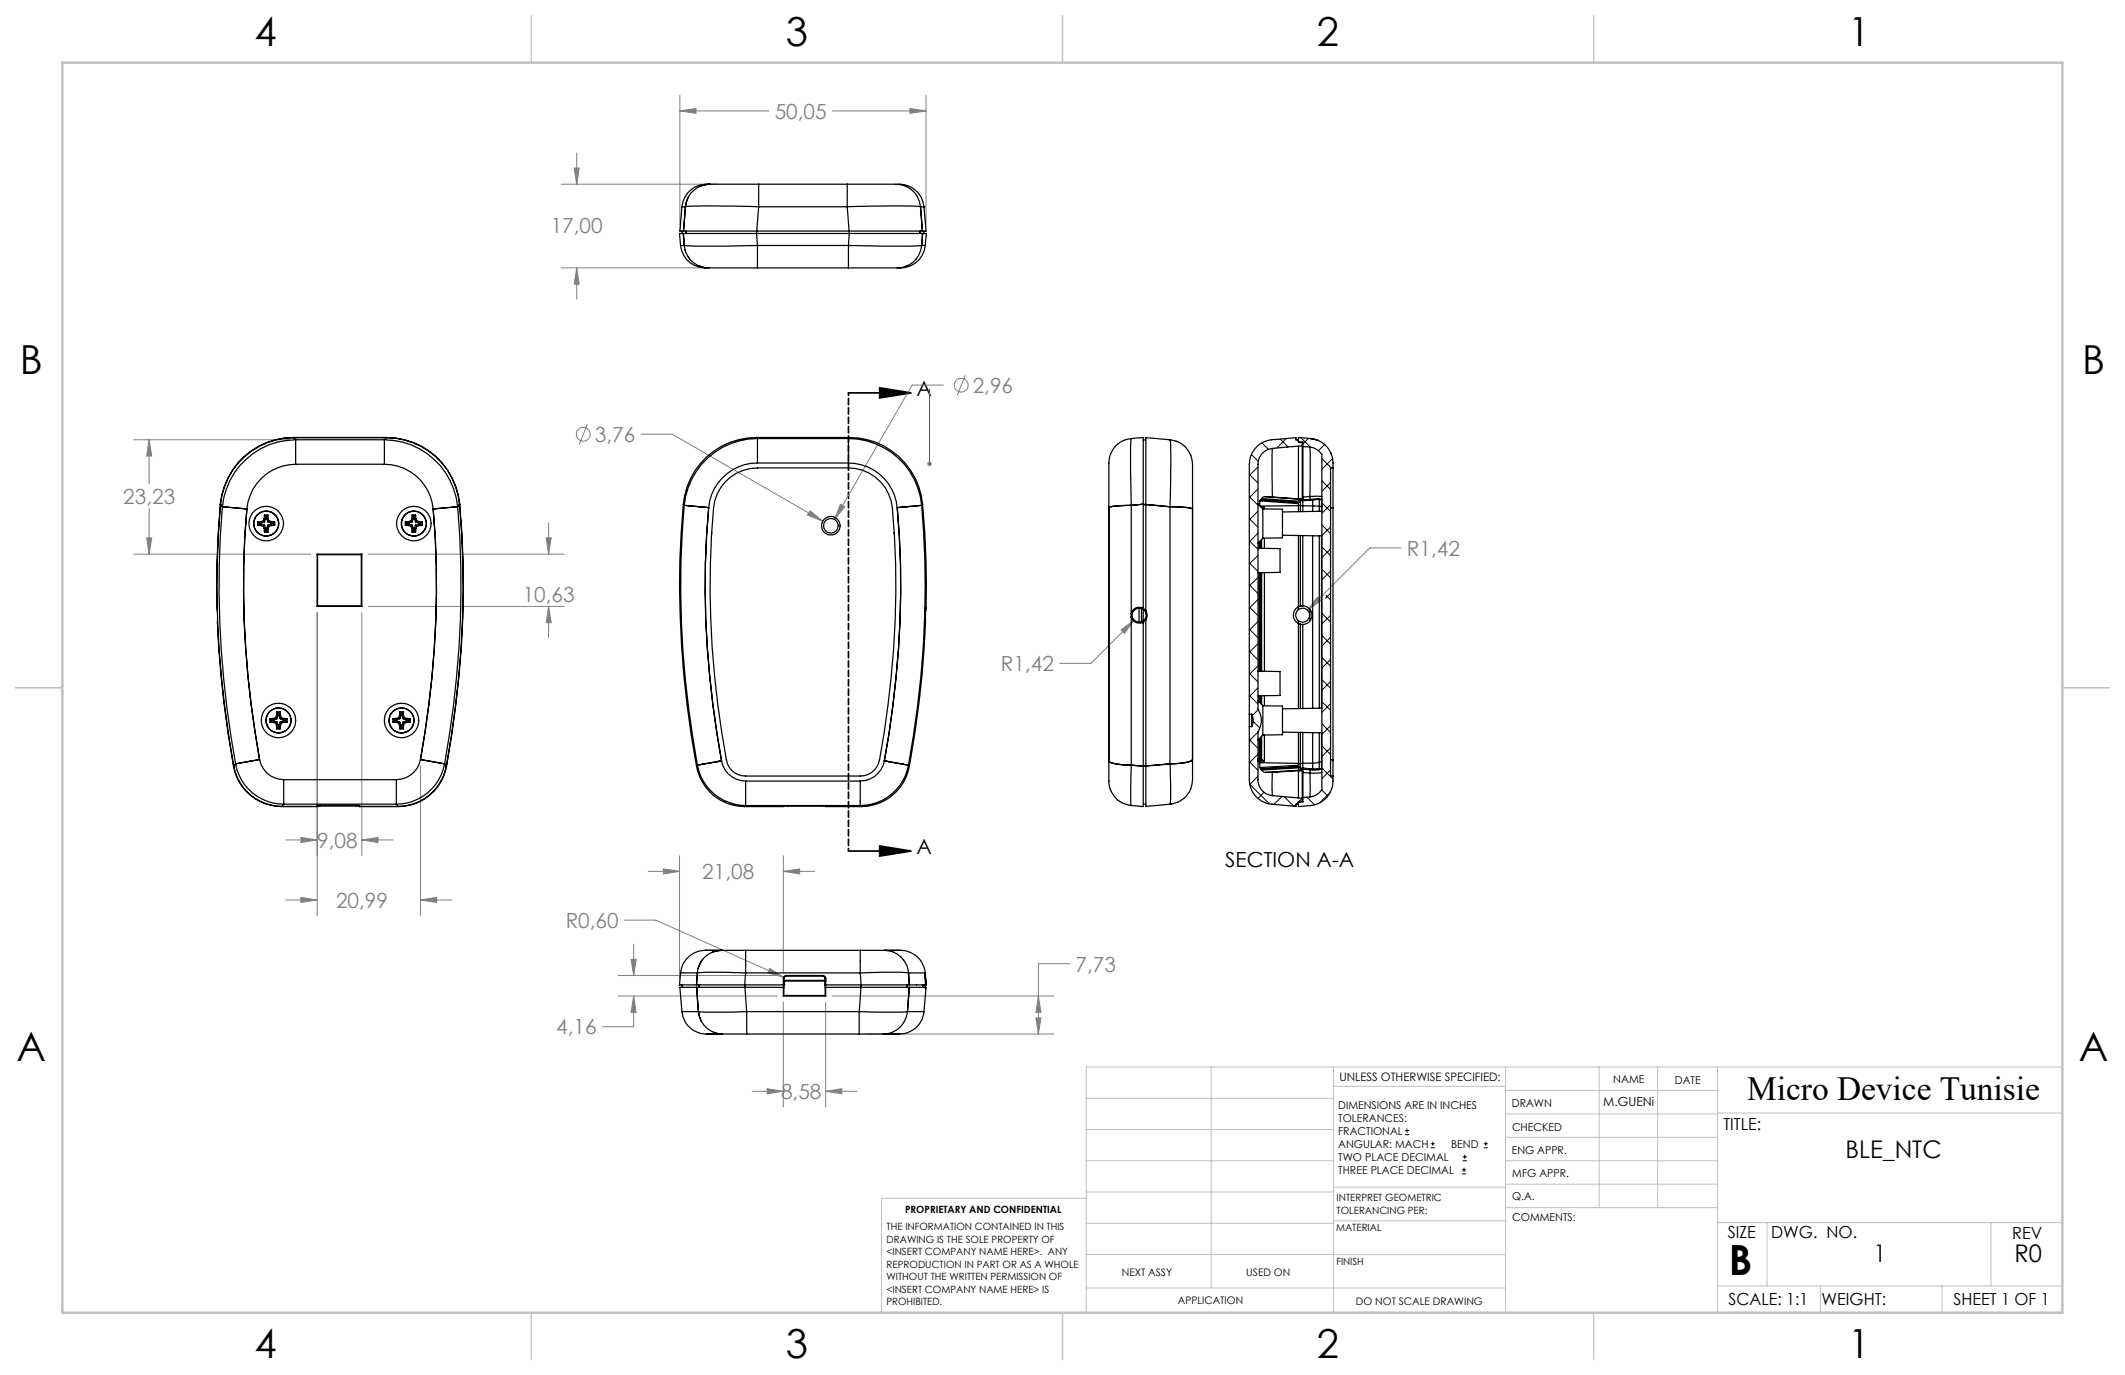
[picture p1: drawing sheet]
<svg xmlns="http://www.w3.org/2000/svg" width="432mm" height="279mm" viewBox="0 0 432 279" stroke-linecap="round" stroke-linejoin="round" font-family="sans-serif">
<g fill="none" stroke="#808080" stroke-width=".2">
<path d="M138.1 19.4v26.3M188.2 19.4v26.3M114 37.4h31.9M116.7 34.1h1l-.5 3.3zM117.2 31.1v6.3M138.1 22.5l3.3-.5v1zM138.1 22.5h18.1M169.2 22.5h19M184.9 22l3.3 .5-3.3 .5zM114 54.4h28.7M117.2 54.4l.5 3.3h-1zM117.2 54.4v6.4"/>
<path d="M191.7 78.2h-6.4l-15.7 27.4M196.1 76.2l-1.6 4.1M27.1 89.4h31.7M30.3 89.4l.5 3.3h-1zM30.3 89.4v8.8M119.3 86.2l-1.6 4M130.2 88.2h6.4l30.6 17.7M188.3 94.3h1.1M188.5 93.9l.7 .7M188.9 93.8v1M189.2 93.9l-.7 .7M27.1 112.6h36.1"/>
<path d="M29.8 109.3h1l-.5 3.3zM30.3 103.3v9.3M74.8 112.6h39.9M111 109.3h1l-.5 3.3zM111.5 106.3v6.3M164.6 103.8l2.6 2.1-3.1-1.2zM170.8 102.4l.9 .5-2.1 2.7zM284.7 111.3h-6.4l-12.6 12.7M64.5 124.5v61.6M73.5 124.5v49.3M74.8 123.2h39.9M111.5 123.2l.5 3.3h-1z"/>
<path d="M111.5 123.2v6.4M227.8 128l2.7-2-2 2.7zM230.5 126l-8.8 8.8h-6.4M267.7 121.3l.7 .7-2.7 2zM85.4 155.6v30.5M58.1 170.7h6.4M61.1 170.2l3.4 .5-3.4 .5zM73.5 170.7l3.3-.5v1zM73.5 170.7h6.4M131.7 177.1h6.4M134.8 176.6l3.3 .5-3.3 .5zM138.1 173.9v25"/>
<path d="M159.2 177.1l3.3-.5v1zM159.2 173.9v23.7M159.2 177.1h6.3M58.1 182.9h6.4M61.1 182.4l3.4 .5-3.4 .5zM85.4 182.9l3.3-.5v1zM85.4 182.9h6.4M125.6 198.2h32.9M126.9 187h6.3l26 11.6M128.2 194.9h1.1l-.5 3.3zM128.8 191.9v6.3M156.4 196.8l2.8 1.8-3.2-.9z"/>
<path d="M217.3 195.8h-6.3v14.3M125.6 202.4h32.3M128.8 202.4l.5 3.3h-1.1zM128.8 202.4v6.2h-6.4M159.2 203.7v21.2M167.8 203.7v21.2M169.1 202.4h45.1M175.9 210.1h38.3M210.5 206.8h1l-.5 3.3zM211 202.4l.5 3.3h-1zM152.8 221.8h6.4M155.9 221.2l3.3 .6-3.3 .4z"/>
<path d="M167.8 221.8l3.3-.6v1zM167.8 221.8h6.3"/>
<circle cx="195.3" cy="78.3" r="1.41"/>
<circle cx="118.5" cy="88.2" r="1.41"/>
</g>
<g fill="none" stroke="#000" stroke-width=".2">
<path d="M285.5 230.6h.8M285.5 229.7h.8M285.9 229.3v.9M290.7 233.2h.8M290.7 232.4h.8M291.1 232v.8M297.1 238.5h.8M297.1 237.7h.8M297.2 235.9h.9M297.2 235.1h.9M297.5 237.3v.8M297.6 234.6v.9"/>
<path d="M301.5 233.2h.8M301.5 232.4h.8M301.9 232v.8"/>
</g>
<path d="M172.4 79.8h12.7M178.8 78.8l6.3 1-6.3 1.1zM172.4 172.9h12.7M178.8 171.9l6.3 1-6.3 1.1z" fill="none" stroke="#000" stroke-width=".35"/>
<path d="M188.9 79.1v.7v-.7M188.9 79.1v15.2M188.9 94.1v.4zM188.9 94.3h.1" fill="none" stroke="#00f" stroke-width=".2"/>
<path d="M172.4 79.8v93.1" fill="none" stroke="#000" stroke-width=".35" stroke-dasharray="1.3 .6" stroke-dashoffset=".8"/>
<g fill="none" stroke="#c0c0c0" stroke-width=".2">
<path d="M246.1 216.8v44.9M271 216.8v49.9M305.9 216.8v49.9M324.9 216.8v28.6M336.8 216.8v28.6M349 216.8v49.9M419.1 216.8h-198.4v49.9M220.7 235.9h50.3M220.7 229.5h50.3M220.7 223.2h50.3M271 220.7h34.9M305.9 231.1h43.1"/>
<path d="M305.9 226.3h43.1M305.9 221.6h43.1M305.9 235.9h43.1M349 226.2h70.1M220.7 248.6h50.3M220.7 242.2h50.3M220.7 254.9h50.3M220.7 243.5h-41.6v23.2M271 255h34.9M271 248.1h35M271 241.2h35M305.9 240.6h43.1"/>
<path d="M306 245.4h43M349 248.4h70.1M359.1 248.4v12.9M404.6 248.4v12.9M220.7 261.7h85.2M349 261.3h70.1M369.9 261.3v5.4M394.6 261.3v5.4"/>
</g>
<path d="M108 3.2v9.5M215.9 3.2v9.5M323.8 3.2v9.5M3.1 139.7h9.6M419.1 139.7h9.5M108 266.7v9.6M215.9 266.7v9.6M323.8 266.7v9.6" fill="none" stroke="#c0c0c0" stroke-width=".25"/>
<path d="M12.7 12.7h406.4v254h-406.4z" fill="none" stroke="#c0c0c0" stroke-width=".5"/>
<path d="M178.8 78.8l6.3 1-6.3 1.1zM178.8 171.9l6.3 1-6.3 1.1z" fill="#000"/>
<path d="M188.9 94.1v.4zM188.9 79.1v.7z" fill="#00f"/>
<path d="M164.6 103.8l-.5 .9 3.1 1.2zM170.8 102.4l-1.2 3.2 2.1-2.7zM227.8 128l.7 .7 2-2.7zM167.8 221.8l3.3-.6v1zM155.9 221.2l3.3 .6-3.3 .4zM128.2 194.9h1.1l-.5 3.3zM128.8 202.4l.5 3.3h-1.1zM156.4 196.8l-.4 .9 3.2 .9zM211 202.4l.5 3.3h-1zM210.5 206.8h1l-.5 3.3zM134.8 176.6l3.3 .5-3.3 .5zM159.2 177.1l3.3-.5v1zM184.9 22l3.3 .5-3.3 .5zM138.1 22.5l3.3-.5v1zM116.7 34.1h1l-.5 3.3zM117.2 54.4l.5 3.3h-1zM111 109.3h1l-.5 3.3zM111.5 123.2l.5 3.3h-1zM73.5 170.7l3.3-.5v1zM61.1 170.2l3.4 .5-3.4 .5zM29.8 109.3h1l-.5 3.3zM30.3 89.4l.5 3.3h-1zM61.1 182.4l3.4 .5-3.4 .5zM85.4 182.9l3.3-.5v1zM267.7 121.3l-2 2.7 2.7-2z" fill="#808080"/>
<g fill="none" stroke="#000" stroke-width=".25">
<path d="M142.4 37.8a5 5 0 0 0-3.1 4.2M144.3 37.4a5.1 5.1 0 0 0-5.7 4.6M144.3 37.4l-1.9 .4M144.3 37.4h9.9M154.2 37.4v4.6M154.2 37.4h18M172.2 37.4v4.6M172.2 37.4h6a20.2 20.2 0 0 1 5.7 .4 5 5 0 0 1 3.1 4.2M182.5 37.4a5.1 5.1 0 0 1 5.2 4.6l.5 5h-.8M138.1 47.4a7.3 7.3 0 0 0 1.4 5.3 5.1 5.1 0 0 0 3.8 1.7M138.1 47.4h.8M138.3 49.9h.7"/>
<path d="M138.6 42l-.5 5h.8M138.6 42h.1M138.6 47v.4h.2M138.6 42h.7M138.9 47.4l.1 2.5M138.9 47.4h14.8M138.9 47h14.9M139 49.9l2.5 .1 12.4-.1M139 49.9a5 5 0 0 0 5 4.5M139.2 50.7v.2M139.3 42l-.4 5M139.3 42l3.5-.2 11.4 .2"/>
<path d="M139.3 47v.4M139.8 40.1l-.5 1.9M140 52.4l.1 .1M142.2 54.1l.9 .3h.9M143.3 54.4h.2M143.3 54.4h.1M144 54.4h9.9M153.7 47.4l.2 2.5M153.7 47.4h18.9M153.7 47v.4M153.8 47h18.7M153.9 49.9v4.5"/>
<path d="M153.9 49.9h18.5M153.9 54.4h18.5M154.2 42l-.4 5M154.2 42h18M172.2 42l.3 5M172.2 42l8.6-.2 6.2 .2M172.4 49.9l7.1 .1 7.8-.1M172.4 49.9v4.5M172.4 54.4h9.9M172.5 47h14.9M172.6 47.4l-.2 2.5M172.6 47.4h14.9"/>
<path d="M172.6 47v.4M187 47v.4zM187 42l.4 5M187 42h.7M187.3 49.9a5 5 0 0 1-5 4.5M187.3 49.9h.7M187.5 47.4l-.2 2.5M187.5 47.4h.7l-.2 2.5M187.7 42h.1M187.7 47v.4h-.2M188 49.9a5.2 5.2 0 0 1-5.7 4.5M59.7 88.9l.4 .5"/>
<path d="M59.7 88.9a15 15 0 0 0-14.9 13.6M59.7 88.9h18.8M60.1 94.3a10 10 0 0 0-9.9 9.1M60.1 89.4v4.9M60.1 89.4a15.1 15.1 0 0 0-14.9 13.6M60.1 94.3h18M60.1 89.4h18M78.1 94.3a10 10 0 0 1 9.9 9.1M78.1 89.4v4.9M78.1 89.4a15.1 15.1 0 0 1 14.9 13.6M78.5 88.9l-.4 .5M78.5 88.9a14.9 14.9 0 0 1 14.9 13.6"/>
<path d="M147.4 97.9a9.1 9.1 0 0 1 6.5-2.8h18.5a9 9 0 0 1 8.9 8.1 186 186 0 0 1-2.8 52 3.9 3.9 0 0 1-3.7 2.5h-23.3a3.9 3.9 0 0 1-3.9-3.3 189 189 0 0 1-2.6-51.2 8.8 8.8 0 0 1 2.4-5.3zM153.7 88.9a14.9 14.9 0 0 0-14.8 13.5M153.7 88.9l.2 .2M153.7 88.9h18.9M153.9 89.1v5M153.9 94.1a10 10 0 0 0-9.9 9.1M153.9 89.1a15 15 0 0 0-14.9 13.6M153.9 94.1h18.5M153.9 89.1h18.5M172.4 89.1v5M172.4 94.1a10 10 0 0 1 9.9 9.1M172.4 89.1a15 15 0 0 1 14.9 13.6"/>
<path d="M172.6 88.9l-.2 .2M172.6 88.9a14.9 14.9 0 0 1 14.9 13.5M228.4 89.5h.1M229.9 89.1a5.1 5.1 0 0 0-4.6 5.8v8.3M229.9 89.1l2.4-.2v13.5M229.9 89.1l-.2 1.8 .2 11.8M232.3 89.4h.5M237.7 89.4l-4.9-.5v13.6M237.7 89.4l.2 2.7-.2 10.9M237.7 89.4a4.4 4.4 0 0 1 2.8 1.2M239 89.7h.3M240.6 90.5l.8 1a5 5 0 0 1 .9 2.8v9.1"/>
<path d="M258.6 91.1v9.9M258.6 91.1a3.2 3.2 0 0 0-3 3.3v49.7a4.2 4.2 0 0 1 0 4.6v9.7a3.2 3.2 0 0 0 3 3.3M263.8 90.7v10.7M263.8 89.4h-.5v-.5l-2 .2a13.7 13.7 0 0 0-4.3 .6 5 5 0 0 0-3.1 4.7v50.7M263.8 89.7l1 .1v.9M264.6 90.6v-.6l-.8-.1v-1a8.4 8.4 0 0 1 4.9 1.1 5.3 5.3 0 0 1 2.2 5.1M264.6 90.6l-6 .5M264.6 90.6v10.8M264.8 90.7v10.3M264.8 90.7l1.3 .1M266.1 90.8a3.5 3.5 0 0 1 2.5 1.6v68a3.3 3.3 0 0 1-2.5 1.5M266.1 90.8l.1 10.1"/>
<path d="M266.3 89.2l1.5 .3M269.1 90.3h.1M270.4 92l.1 .3M270.9 95.1v8.1M270.9 95.1h-.5v62.6h.5M44.8 102.4a160.2 160.2 0 0 0-.7 21.4M44.8 102.4a14.9 14.9 0 0 1 14.9-13.5h18.8a14.9 14.9 0 0 1 14.9 13.5M44.8 102.4h.1M44.8 102.5l.4 .5M44.8 102.5a200 200 0 0 0 2.7 53.1M45.2 103a196.1 196.1 0 0 0 2.7 52.2M45.2 103l5 .4"/>
<path d="M50.2 103.4a189.2 189.2 0 0 0 2.5 50.9M52.4 106v.8M52.4 106.8h.7M52.4 106l.2 .3M52.6 106.5l-.2 .3M52.6 106.3v.2M52.6 106.5h.5M52.6 106.3h.5M53.1 106.8l.4 .2M53.1 106h-.7M53.1 106v.3M53.1 106.5v.3"/>
<path d="M53.1 106.5l.7 .2M53.5 105.8l-.4 .2M53.5 107l.2 .4M53.5 105.8l.3 .2M53.7 105.4l-.2 .4M53.7 107.4v.7M53.7 105.4h.3M53.7 104.7h.7M53.7 104.7v.7M53.7 108.1h.7M53.7 104.7l.3 .2M53.8 106.7l-.3 .3"/>
<path d="M53.8 106l-.7 .3M53.8 106.7l.2 .7M54 107.9l-.3 .2M54 104.9h.2M54 107.9h.2M54 105.4l-.2 .6M54 107.4h-.3M54 104.9v.5M54 107.4v.5M54.2 107.9l.2 .2M54.2 107.4h.3M54.2 105.4l.2 .6"/>
<path d="M54.2 104.9v.5M54.2 107.4v.5M54.4 104.7l.1 .7M54.4 104.7l-.2 .2M54.4 106.7l.3 .3M54.4 106.7l-.2 .7M54.4 106l.7 .3M54.5 107.4l-.1 .7M54.5 105.4l.2 .4M54.5 105.4h-.3M54.7 107l-.2 .4M54.7 105.8l.4 .2"/>
<path d="M54.7 105.8l-.3 .2M55.1 106.5h.5M55.1 106.3h.5M55.1 106.5l-.7 .2M55.1 106.5v.3M55.1 106.8l-.4 .2M55.1 106h.7M55.1 106v.3M55.6 106.5l.2 .3M55.6 106.3v.2M55.8 106.8h-.7M55.8 106v.8"/>
<path d="M55.8 106l-.2 .3M64.5 112.6v.1M64.5 112.6h9M64.5 112.6v10.6M64.5 112.7h8.9M64.5 112.7v10.4M73.4 112.7v10.4M73.5 112.6l-.1 .1M73.5 112.6v10.6M82.4 106v.8M82.4 106.8h.7M82.4 106l.2 .3"/>
<path d="M82.6 106.5l-.2 .3M82.6 106.3v.2M82.6 106.5h.5M82.6 106.3h.5M83.1 106h-.7M83.1 106.8l.4 .2M83.1 106v.3M83.1 106.5v.3M83.1 106.5l.6 .2M83.5 105.8l-.4 .2M83.5 107l.2 .4M83.5 105.8l.2 .2"/>
<path d="M83.7 105.4l-.2 .4M83.7 107.4v.7M83.7 105.4h.3M83.7 104.7h.8M83.7 104.7v.7M83.7 108.1h.8M83.7 104.7l.3 .2M83.7 106.7l-.2 .3M83.7 106.7l.3 .7M83.7 106l-.6 .3M84 107.9l-.3 .2M84 107.9h.2"/>
<path d="M84 104.9h.2M84 105.4l-.3 .6M84 107.4h-.3M84 104.9v.5M84 107.4v.5M84.2 107.9l.3 .2M84.2 107.4h.3M84.2 105.4l.2 .6M84.2 104.9v.5M84.2 107.4v.5M84.4 106.7l-.2 .7M84.4 106.7l.3 .3"/>
<path d="M84.4 106l.7 .3M84.5 104.7v.7M84.5 104.7l-.3 .2M84.5 105.4l.2 .4M84.5 107.4v.7M84.5 105.4h-.3M84.7 105.8l.4 .2M84.7 107l-.2 .4M84.7 105.8l-.3 .2M85.1 106.5l-.7 .2M85.1 106.5v.3M85.1 106.5h.5"/>
<path d="M85.1 106.3h.5M85.1 106h.7M85.1 106.8l-.4 .2M85.1 106v.3M85.6 106.5l.2 .3M85.6 106.3v.2M85.8 106.8h-.7M85.8 106v.8M85.8 106l-.2 .3M88 103.4a191.6 191.6 0 0 1-2.6 50.9M90 103.3h.1M93 103a195.6 195.6 0 0 1-2.7 52.2"/>
<path d="M93 103l-5 .4M93.3 102.4h.1M93.4 102.5l-.4 .5M93.4 102.5a196.7 196.7 0 0 1-2.7 53.1M93.4 102.4a196.1 196.1 0 0 1-2.7 53.3M93.4 102.4v.1M138.9 102.4l.1 .3M138.9 102.4a196.1 196.1 0 0 0 2.6 53.3M139 102.7a196 196 0 0 0 2.7 52.8M139 102.7l1.1 .1M139.3 102.7l4.7 .5M140.1 102.8h.1"/>
<path d="M140.1 102.8l3.9 .4M142.1 103h.1M142.7 103h.1M144 103.2a187.6 187.6 0 0 0 2.6 51.4M144.6 108.2l.1 .1M181.7 108.2l-.1 .1M182.3 103.2a189.9 189.9 0 0 1-2.6 51.4M183.7 103h-.1M184.3 103h.1M186.2 102.8h.1M187.3 102.7a190 190 0 0 1 .6 21.9M187.3 102.7l-5 .5"/>
<path d="M187.5 102.4l-.2 .3M187.5 102.4a177.5 177.5 0 0 1 .7 21.2M225.3 103.2v51.4M229.9 102.7a11.8 11.8 0 0 0-4.6 .5M229.9 102.7v21.9M229.9 102.7l-4.2 .3M232.3 102.4l-2.4 .3M232.3 102.4v21.2M232.8 102.5l4.9 .5M232.8 102.5v21.6M232.8 102.5h-.5l.5 .1M237.7 103v52.2"/>
<path d="M237.7 103a11.9 11.9 0 0 1 4.6 .4M237.7 103l4.3 .3M242.3 103.4v50.9M255.6 111.4l4.5 .1v4.8l-4.5 .1M255.6 102.4l1 1M255.9 116.4v20M255.9 110.1v1.3M256 101.8v1M256 101.8l7.8 .5M256.1 116.4v20M256.1 109.9v1.5M256.2 101.5h.1"/>
<path d="M256.2 101.5l-.2 .3M256.2 101.5l7.6 .6M256.4 116.4v20M256.4 109.6v1.8M256.4 101.3l-.2 .2M256.4 101.3l7.4 .5v.2M256.5 103.3h.3M256.6 103.4v6M256.6 103.4l4 .1v5.8l-4 .1M256.6 109.4l-1 1M256.8 103.3h-.3M256.9 116.4v20"/>
<path d="M256.9 103v.3M256.9 103l-.1 .3M256.9 103h-.7M256.9 103.3v.1M256.9 109.4v2M256.9 103.3h-.1M257.1 100.9l1.5 .1M257.1 100.9h-.3l-.4 .4M257.1 100.9l6.7 .5M258.6 101l5.2 .4M260.6 108.8l8 .1M263.8 101.4h.8"/>
<path d="M263.8 108.8v14.5M263.8 101.4l.8 .1M263.8 102.1v1.9M263.8 101.4v.6M263.8 102.8h-7.8M263.8 102h.4M263.8 102.7h.4M264.2 101.7v1.1M264.2 108.8v14.4l.5-.1M264.2 101.7h.5M264.2 102.8h.5M264.2 102.8v1.2"/>
<path d="M264.6 101.5v.1M264.6 101.4v.1M264.6 101.5h.1M264.7 102.8h2M264.7 101.7v1.1M264.7 108.8v14.3M264.7 102.8v1.2M264.8 101.7h-.6M264.8 101v.6M264.8 101.6v.1M264.8 101.7h-.1M266.2 100.9h2.4"/>
<path d="M266.2 100.9v.6M266.2 101.5l-1.4 .1M266.2 100.9l-1.4 .1M266.7 102.8l1.4 .1M266.7 101.6v1.2M266.7 101.6l-2 .1M266.7 108.9v35M266.7 102.8v1.1M266.8 101.5l-2 .2M266.8 101.5l-.1 .1M267.8 101.5h.3M267.8 101.5l-1.1 .1"/>
<path d="M268.1 102.9h.4M268.1 101.5v1.4M268.1 101.5h.1M268.1 108.9v35M268.1 102.9v1M268.1 101.5h.4M268.1 101.5h.5M268.2 101.5h-2M268.2 101.5h.4M268.2 101.5h-1.4M268.2 101.5h-.4M268.5 101.5v1.4"/>
<path d="M268.5 108.9v35M268.5 102.9h.1M268.5 101.5h.1M268.5 102.9v1M268.6 102.8h.1M268.6 101.5h.1M268.6 103.9l-8 .1M270.4 103.2h.5M270.9 103.2v51.2M270.9 103.2h.1M44.2 126.2a185.7 185.7 0 0 0 3.2 29.5M64.5 123.2h9"/>
<path d="M64.5 123.1v.1M64.5 123.1h8.9M73.4 123.1l.1 .1M187.9 125.5l.2 .4M187.9 125.4l.1 1.1M187.9 125.4a202.7 202.7 0 0 1-3.3 30.1M187.9 125.4l.1 1.2 .1-.2M187.9 126.2l.2 .2M187.9 124.6v.8M188.1 123.5l-.2 1.1M188.1 126.4a203.8 203.8 0 0 1-3.3 29.3M188.1 125.9l-.1 .3"/>
<path d="M188.1 124.1v1.8M188.1 124.1l-.2 .4M188.1 123.8v.3M188.2 123.6l-.1-.2-.2 1.2M188.2 123.6l-.2 .3M229.9 124.6v.8M229.9 125.4v30.1M229.9 124.6l.2 .1M229.9 125.4a1.65 1.65 0 0 0 2.4 1M230.1 125.3l-.2 .1M230.1 125.3a1.42 1.42 0 0 0 2.2 .9M230.1 124.7v.6"/>
<path d="M231.5 123.6v2.8M232 123.7v2.6M232.3 126.7h.1M232.3 123.6a1.6 1.6 0 0 0-2.4 1M232.3 123.9a1.42 1.42 0 0 0-2.2 .8M232.3 123.6v.3M232.3 126.2v.2M232.3 126.4v29.3M232.3 123.6l.5 .5M232.3 123.9l.5 .6M232.3 123.9v2.2M232.8 125.9v29.7"/>
<path d="M232.8 124.1a1.69 1.69 0 0 1 0 1.8M232.8 125.5v.4M232.8 124.5v1M232.8 124.1v.4M232.8 125.9l-.5 .5M232.8 125.5l-.5 .7M255.6 136.4l4.5 .1v4.8l-4.5 .1M263.8 123.3a1.94 1.94 0 0 0 0 3.4M263.8 126.7v17.3M263.8 126.7l.5 .2M263.8 123.9a1.43 1.43 0 0 1 1.9 .1 1.43 1.43 0 0 1 0 2 1.43 1.43 0 0 1-1.9 .2M263.8 123.9a1.44 1.44 0 0 0 0 2.3"/>
<path d="M263.8 123.4v.5M263.8 126.2v.4M263.8 126.7l.4 .1M264.3 123.2l-.5 .1M264.5 126.9h.3M264.6 123.1h.2M264.7 123.1a1.89 1.89 0 0 1 1.9 1.9 1.89 1.89 0 0 1-1.9 1.9M264.7 126.9l-.5-.1v17.2M264.7 126.9v17.1M266.2 123.8v2.4M47.4 155.7a10 10 0 0 0 9.9 8.2h7.2M47.5 155.6a10 10 0 0 0 9.8 8.3l.3-.5"/>
<path d="M47.5 155.7h-.1M47.9 155.2l-.4 .4M47.9 155.2a9.9 9.9 0 0 0 9.7 8.2M50.8 154.6v.1M52.7 154.3l-4.8 .9M52.7 154.3a5 5 0 0 0 4.9 4.1M54.9 146.1v.7M54.9 146.8h.7M54.9 146.1l.2 .2M55.1 146.5l-.2 .3M55.1 146.3v.2M55.1 146.3h.5"/>
<path d="M55.1 146.5h.5M55.6 146l-.7 .1M55.6 146.8l.4 .2M55.6 146v.3M55.6 146.5v.3M55.6 146.5l.7 .2M56 145.8l-.4 .2M56 147l.2 .4M56 145.8l.3 .3M56.2 145.4l-.2 .4M56.2 147.4v.7M56.2 145.4h.3"/>
<path d="M56.2 144.7h.7M56.2 144.7v.7M56.2 148.1h.7M56.2 144.7l.3 .2M56.3 146.7l-.3 .3M56.3 146.1l-.7 .2M56.3 146.7l.2 .7M56.5 147.9l-.3 .2M56.5 144.9h.2M56.5 147.9h.2M56.5 145.4l-.2 .7M56.5 147.4h-.3"/>
<path d="M56.5 144.9v.5M56.5 147.4v.5M56.7 147.9l.2 .2M56.7 147.4h.3M56.7 145.4l.2 .7M56.7 144.9v.5M56.7 147.4v.5M56.9 144.7l.1 .7M56.9 144.7l-.2 .2M56.9 146.7l.3 .3M56.9 146.7l-.2 .7M56.9 146.1l.7 .2"/>
<path d="M57 147.4l-.1 .7M57 145.4l.2 .4M57 145.4h-.3M57.2 147l-.2 .4M57.2 145.8l.4 .2M57.2 145.8l-.3 .3M57.6 146.3h.5M57.6 146.5h.5M57.6 146.5l-.7 .2M57.6 146.5v.3M57.6 146.8l-.4 .2M57.6 146l.7 .1"/>
<path d="M57.6 146v.3M57.6 158.4v5M57.6 158.4h22.9M58.1 146.5l.2 .3M58.1 146.3v.2M58.3 146.8h-.7M58.3 146.1v.7M58.3 146.1l-.2 .2M79.9 146.1v.7M79.9 146.8h.7M79.9 146.1l.2 .2M80.1 146.5l-.2 .3"/>
<path d="M80.1 146.3v.2M80.1 146.3h.5M80.1 146.5h.5M80.5 158.4v5M80.6 146.8l.4 .2M80.6 146l-.7 .1M80.6 146v.3M80.6 146.5v.3M80.6 146.5l.6 .2M81 145.8l-.4 .2M81 147l.2 .4M81 145.8l.2 .3"/>
<path d="M81.2 145.4l-.2 .4M81.2 147.4v.7M81.2 145.4h.3M81.2 144.7h.8M81.2 144.7v.7M81.2 148.1h.8M81.2 144.7l.3 .2M81.2 146.7l-.2 .3M81.2 146.1l-.6 .2M81.2 146.7l.3 .7M81.5 147.9l-.3 .2M81.5 144.9h.2"/>
<path d="M81.5 147.9h.2M81.5 145.4l-.3 .7M81.5 147.4h-.3M81.5 144.9v.5M81.5 147.4v.5M81.7 147.9l.3 .2M81.7 147.4h.3M81.7 145.4l.2 .7M81.7 144.9v.5M81.7 147.4v.5M81.9 146.7l.3 .3M81.9 146.7l-.2 .7"/>
<path d="M81.9 146.1l.7 .2M82 144.7v.7M82 144.7l-.3 .2M82 147.4v.7M82 145.4l.2 .4M82 145.4h-.3M82.2 147l-.2 .4M82.2 145.8l.4 .2M82.2 145.8l-.3 .3M82.6 146.5l-.7 .2M82.6 146.5v.3M82.6 146.3h.5"/>
<path d="M82.6 146.5h.5M82.6 146.8l-.4 .2M82.6 146l.7 .1M82.6 146v.3M83.1 146.5l.2 .3M83.1 146.3v.2M83.3 146.8h-.7M83.3 146.1v.7M83.3 146.1l-.2 .2M85.4 154.3l4.9 .9M85.4 154.3a5 5 0 0 1-4.9 4.1M90.3 155.2l.4 .4"/>
<path d="M90.3 155.2a10 10 0 0 1-9.8 8.2M90.7 155.7h.1M90.7 155.6a10 10 0 0 1-9.8 8.3l-.4-.5M90.7 155.7a10 10 0 0 1-9.8 8.2h-7.8M141.5 155.7a9.9 9.9 0 0 0 9.8 8.2M141.7 155.5l-.2 .2M141.7 155.5a10 10 0 0 0 9.8 8.2M142.7 155.3h.1M142.8 155.3l-1.1 .2M146.6 154.6l-4.9 .9M146.6 154.6a4.9 4.9 0 0 0 4.9 4.1M146.6 154.6l-3.8 .7"/>
<path d="M146.6 154.6l-1.3 .3M147.6 154.4h.1M151.5 158.7v5M151.5 158.7h23.3M174.8 158.7v5M178.7 154.4h-.1M179.7 154.6l4.9 .9M179.7 154.6a5 5 0 0 1-4.9 4.1M179.7 154.6l1.3 .3M183.6 155.3h.1M184.6 155.5l.2 .2M184.6 155.5a10 10 0 0 1-9.8 8.2"/>
<path d="M184.8 155.7a10 10 0 0 1-9.8 8.2M225.3 154.6v1.8a9.4 9.4 0 0 0 .5 4.5 5.1 5.1 0 0 0 4.1 2.8M225.3 154.6a1.42 1.42 0 0 0 1.3 .6l3.3 .3M225.3 154.6a3.3 3.3 0 0 0 2.5 .8l2.1 .1M229.9 155.5l2.4 .2M229.9 155.5l-.1 4.2 .1 4M232.3 155.7v8.2l-2.4-.2M232.3 155.6h.5M232.3 155.6h.1M232.8 155.6h-.5M232.8 155.6h.1M232.8 155.6v8.3l4.9-.5"/>
<path d="M237.7 155.2l-4.9 .4M237.7 155.2l.2 4.2v2.9l-.2 1.1M242.3 154.3v1a11.6 11.6 0 0 1-.6 5.6 5.3 5.3 0 0 1-2.2 2l-.2 .1M242.3 154.3a3.9 3.9 0 0 1-2.8 .8l-1.8 .1M242.3 154.3a3.6 3.6 0 0 1-2.5 .8l-2.1 .1M253.9 147.6v10.8a5 5 0 0 0 4.5 5l4.9 .5v-.5h.5M253.9 145.1v2.5M253.9 145.1h.5M254.4 145.1a2.91 2.91 0 0 1 0 2.5h-.5M254.4 145.1v2.6M254.5 145.6v.4M254.6 146.8l-.1 .1v.3"/>
<path d="M255.6 154.2h.3M255.6 142.4l1 1M255.9 154.3l-.3 .3a1.23 1.23 0 0 0 1.3 .3M255.9 154.2l-.3 .2M255.9 154.3l.3 .3M255.9 154.2v.1M255.9 154.2h.2M255.9 150.1v4.1M255.9 141.4v1.3M256 155l7.8 .1M256 155v1M256 156l.2 .2"/>
<path d="M256.1 154.2l.3 .1M256.1 149.9v4.3M256.1 141.4v1.5M256.2 154.6h.6M256.2 154.6l-.2 .4M256.2 156.3l.2 .2M256.2 156.2v.1M256.4 154.3l.4 .3M256.4 149.6v4.7M256.4 141.4v1.8M256.4 156.5l.3 .3 .5 .2M256.6 143.4v6"/>
<path d="M256.6 143.4l4 .1v5.8l-4 .1M256.6 149.4l-1 1M256.8 154.6l.1 .3M256.8 154.6h.1M256.9 154.6v.3M256.9 141.4v2M256.9 149.4v5.2M257.2 157h1.3M258.5 157l.1 4.7M260.6 148.8l8 .1M263.8 156.6v5.5M263.8 156.6h.8"/>
<path d="M263.8 155.1v.7M263.8 155.8l-7.6 .4M263.8 155.8h.1M263.8 155.8l-7.6 .5M263.8 148.8v6.3M263.8 155.8v.2l-7.4 .5M263.8 156.5l-6.6 .5M263.8 156.6l-5.3 .4M263.8 155.5l-7.8 .5M263.8 155.2h.4M264.2 156.1l.1 .1h.5M264.2 155.1v1"/>
<path d="M264.2 148.8v6.3M264.2 155.9h-.4v.6M264.2 155.1h.5M264.6 156.6v5.6M264.6 156.5h-.8M264.6 156.2v.3M264.6 156.5v.1M264.6 156.5h.1M264.6 156.5l-.8 .1M264.7 156.1l2 .1M264.7 155.1v1M264.7 148.8v6.3"/>
<path d="M264.7 156.1l.1 .1M264.7 156.1h-.5M264.8 157v5.1M264.8 156.2l2 .2M264.8 156.3l1.4 .1M264.8 156.2h.1M264.8 156.3v.7M264.8 156.2v.1M264.8 157l1.4 .1M266.2 156.4v.7M266.2 156.4h1.7M266.2 157.1l-.1 4.8"/>
<path d="M266.7 156.2l.9 .1M266.7 155.1v1.1M266.7 155.1h-2M266.7 148.9v6.2M266.7 156.2l.1 .2M266.8 156.4h1.1M267.6 156.3l.3 .1M268.1 154.9v1.3M268.1 156.2l-.5 .1M268.1 154.9l-1.4 .2M268.1 148.9v6M268.4 156.2h-.3"/>
<path d="M268.4 156.2h.2M268.5 154.8v1.4h-.1M268.5 154.8l-.4 .1M268.5 148.9v5.9M268.5 154.8h.1M268.6 157l-2.4 .1M268.6 156.2h.1M268.6 156.2l-.7 .2M268.6 143.9l-8 .1M270.4 154.4h.5M270.9 157.7a5.2 5.2 0 0 1-4.6 6l-2.5 .2v-1l.8-.1v-.6M270.9 154.4v3.3"/>
<path d="M270.9 154.5v.1M57.6 163.4h22.9M64.5 163.9v-.2h8.6v.2M64.6 163.8l-.1 .1M64.6 163.8h.1M64.6 163.7v.1M65.1 163.7l-.5 .1M65.1 163.7h.1M65.1 163.7h7.4M72.5 163.7l.5 .1M72.5 163.7h.1M73 163.8l.1 .1"/>
<path d="M73 163.7v.1M151.3 163.9h7.9M151.5 163.7l-.2 .2M151.5 163.7h23.3M159.2 163.8v.1M159.2 163.8h.1M159.3 163.8l-.1 .1M159.3 163.8h.1M159.8 163.7l-.6 .1M159.8 163.7h.1M159.8 163.7h7.4M167.2 163.7l.4 .1"/>
<path d="M167.2 163.7h.1M167.6 163.8h.2M167.7 163.8l.1 .1M167.7 163.8h.1M167.8 163.9h7.2M167.8 163.8v.1M174.8 163.7l.2 .2M232.3 163.4h.5M238 163.4h-.3M239.3 163l-1.3 .4M258.6 161.7l6 .5M264.8 162.1v.8l-1 .2"/>
<path d="M266.1 161.9l-1.3 .2M138.3 197.7h3.4M141.7 197.7l-.2 2.4M141.7 197.7l1.8-.1 8 .1M142.7 195.1l-.8 1.7M146.6 193.1h-2.4a5.2 5.2 0 0 0-5.9 4.6l-.2 2.4M146.6 193.1l-1.8 .4M146.6 193.1a4.9 4.9 0 0 0-4.9 4.6M146.6 193.1h4.9M151.5 197.7l-.2 2.4M151.5 193.1v4.6M151.5 197.7h23.3"/>
<path d="M151.5 193.1h23.3M159.2 198.8l.1 .1M159.2 198.8v1.3M159.3 199.4h.1M159.3 198.9v3.4M159.3 199.2h8.4M159.3 199.4h8.4M159.8 198.2a.6 .6 0 0 0-.6 .6M159.8 198.2v.1M159.8 198.3l-.4 .2-.1 .4M159.8 198.2h7.4M159.8 198.3h7.4"/>
<path d="M167.2 198.2l.4 .2 .2 .4M167.2 198.3a.49 .49 0 0 1 .5 .6M167.2 198.2v.1M167.7 199.4h.1M167.7 198.9v3.4M167.8 198.8l-.1 .1M167.8 198.8v1.3M174.8 197.7l.2 2.4M174.8 197.7l4.5-.1 5.3 .1M174.8 193.1v4.6M174.8 193.1h4.9M179.7 193.1h2.4a5.3 5.3 0 0 1 5.9 4.6"/>
<path d="M179.7 193.1h3.2M179.7 193.1a5 5 0 0 1 4.9 4.6M183.6 195.1h.1M184.6 197.7l.2 2.4M184.6 197.7h3.3M187.9 197.7l.2 2.4h-3.3M187.9 197.7h.1M187.9 197.7l.3 2.4M187.9 197.7v.1M188 197.7l.2 2.4M138.1 200.1h3.4M138.6 205.6a5.2 5.2 0 0 0 5.9 4.5h2.3"/>
<path d="M138.6 205.6h3.3M138.6 200.1v.5M141.5 200.1h9.8M141.6 200.6l.3 5M141.6 200.6h-3.5l.5 5M141.6 200.6h9.8M141.9 205.6l.6 1.9M141.9 205.6l1.2 .1 8.6-.1M141.9 205.6a4.9 4.9 0 0 0 4.9 4.5M142 200.1v.5M142 200.1h.1M145 209.8l.9 .2 .9 .1"/>
<path d="M146.8 210.1h4.9M151.3 200.1h7.9M151.3 200.1v.5M151.4 200.6l.3 5M151.4 200.6h7.8M151.7 205.6v4.5M151.7 205.6h22.9M151.7 210.1h22.9M159.2 200.1h.1M159.2 200.6h.1M159.2 200.6v1.8M159.2 202.4h8.6"/>
<path d="M159.3 202.3l-.1 .1M159.3 200.1h.1M159.3 202.3h8.4M167.7 200.1h.1M167.7 202.3l.1 .1M167.7 200.6h.1M167.8 200.6v1.8M167.8 200.1h7.2M167.8 200.6h7.1M174.6 205.6l3.4 .1 6.4-.1M174.6 205.6v4.5M174.6 210.1h4.9"/>
<path d="M174.9 200.6l-.3 5M174.9 200.6h9.8M175 200.1h9.8M175 200.1v.5M184.3 200.1v.5zM184.4 205.6a4.9 4.9 0 0 1-4.9 4.5M184.4 205.6h3.3M184.7 200.6l-.3 5M184.7 200.6h3.4M186.2 200.1h.1M187.6 200.1v.5M187.7 200.1l-.1 .5"/>
<path d="M187.7 200.1v.5M188 200.1h.2M188.1 200.6v.2M188.1 200.6v.3v-.3M188.2 200.6l-.5 5a5 5 0 0 1-5 4.5h-3.2"/>
<circle cx="54.1" cy="106.4" r="2.51"/>
<circle cx="54.1" cy="106.4" r="2.55"/>
<circle cx="54.1" cy="106.4" r="3.5"/>
<circle cx="84.1" cy="106.4" r="2.54"/>
<circle cx="84.1" cy="106.4" r="2.5"/>
<circle cx="84.1" cy="106.4" r="3.5"/>
<circle cx="168.8" cy="106.8" r="1.87"/>
<circle cx="168.8" cy="106.8" r="1.48"/>
<circle cx="56.6" cy="146.4" r="3.5"/>
<circle cx="56.6" cy="146.4" r="2.51"/>
<circle cx="56.6" cy="146.4" r="2.55"/>
<circle cx="81.6" cy="146.4" r="2.51"/>
<circle cx="81.6" cy="146.4" r="3.5"/>
<circle cx="81.6" cy="146.4" r="2.54"/>
</g>
<g fill="none" stroke="#000" stroke-width=".2">
<path d="M253.9 96.4l1.7 1.7M254.3 92.4l1.4 1.4M255.6 94.9l-1.7 1.7M255.6 99.4l-1.7 1.7M256.4 90l1.4 1.3M260.1 89.2l1.7 1.6M261.4 89.1l-1.9 1.9M264.3 88.9l2 2M264.6 90.4l-.2 .2M265.9 89.1l-1.1 1.1M268.6 97.7l1.8 1.7M268.6 93.2l1.9 1.9"/>
<path d="M269.1 90.3l-1.2 1.3M270.4 98.1l-1.8 1.7M270.8 93.2l-2.2 2.2M253.9 118.9l1.7 1.7M253.9 114.4l1.7 1.7M253.9 109.9l1.7 1.7M253.9 105.4l1.7 1.7M253.9 100.9l1.7 1.8M255.6 103.9l-1.7 1.7M255.6 108.3l-1.7 1.8M255.6 112.9l-1.7 1.7M255.6 117.3l-1.7 1.8"/>
<path d="M268.6 115.6l1.8 1.8M268.6 102.2l1.8 1.7M268.6 111.2l1.8 1.7M268.6 106.7l1.8 1.7M270.4 107.1l-1.8 1.7M270.4 111.5l-1.8 1.8M270.4 102.6l-1.8 1.7M270.4 116.1l-1.8 1.7M253.9 136.8l1.7 1.8M253.9 132.3l1.7 1.8M253.9 127.8l1.7 1.8M253.9 123.3l1.7 1.8"/>
<path d="M255.6 121.8l-1.7 1.8M255.6 126.3l-1.7 1.8M255.6 130.8l-1.7 1.7M255.6 135.3l-1.7 1.8M255.6 139.8l-1.7 1.7M268.6 138.1l1.8 1.7M268.6 133.6l1.8 1.8M268.6 129.1l1.8 1.8M268.6 124.6l1.8 1.8M268.6 120.1l.1 .2M269.5 121l.9 .9M270.4 120.5l-1.1 1.1"/>
<path d="M270.4 125l-1.8 1.8M270.4 129.5l-1.8 1.8M270.4 134l-1.8 1.7M270.4 138.5l-1.8 1.8M253.9 154.8l1.7 1.7M253.9 150.3l1.7 1.7M253.9 141.3l1.7 1.8M253.9 159.3l4.1 4M254.6 146.5l1.4 1.4M255.6 153.2l-1.7 1.8M255.6 157.7l-1.6 1.7M255.7 144.2l-1.2 1.2"/>
<path d="M255.7 148.7l-1.8 1.8M268.6 147.1l1.8 1.7M268.6 156.1l2.3 2.2M268.6 151.6l1.8 1.7M268.6 142.6l1.8 1.7M270.4 143l-1.8 1.7M270.4 156.5l-1.8 1.7M270.4 147.5l-1.8 1.7M270.4 152l-1.8 1.7M256.9 161l-1.3 1.2M260.5 161.9l-1.6 1.5M260.9 161.9l2 1.9"/>
<path d="M263.3 163.4l-.3 .4M263.8 162.9l-.4 .5M264.6 162.2l-.7 .7M264.8 162.1h.1M265.6 162l1.5 1.5M268.6 160.5l1.2 1.2M270.3 161l-2.1 2.1"/>
</g>
<text font-size="8.5" x="351.3" y="259">B</text>
<g font-size="8.1">
<text x="51.7" y="9.3">4</text>
<text x="159.7" y="9.3">3</text>
<text x="267.6" y="9.3">2</text>
<text x="375.6" y="9.3">1</text>
<text x="4" y="76">B</text>
<text x="423.1" y="76">B</text>
<text x="3.3" y="215.7">A</text>
<text x="422.4" y="215.7">A</text>
<text x="51.7" y="276">4</text>
<text x="159.7" y="276">3</text>
<text x="267.6" y="276">2</text>
<text x="375.6" y="276">1</text>
</g>
<text font-size="6.9" x="355" y="223.6">Micro Device Tunisie</text>
<g font-size="4.9">
<text x="375" y="235.3">BLE_NTC</text>
<text x="380.8" y="256.5">1</text>
<text x="409.4" y="256.5">R0</text>
</g>
<g font-size="4.2" fill="#808080">
<text x="157.4" y="24.1">50,05</text>
<text x="111.9" y="47.3">17,00</text>
<text x="197.7" y="79.8">2,96</text>
<text x="120.9" y="89.8">3,76</text>
<text x="25.1" y="102.3">23,23</text>
<text x="285.9" y="112.9">R1,42</text>
<text x="106.2" y="122.2">10,63</text>
<text x="203.4" y="136.4">R1,42</text>
<text x="64.5" y="172.3">9,08</text>
<text x="142.7" y="178.7">21,08</text>
<text x="68.3" y="184.4">20,99</text>
<text x="114.9" y="188.6">R0,60</text>
<text x="218.5" y="197.4">7,73</text>
<text x="113" y="210.2">4,16</text>
<text x="158.7" y="223.3">8,58</text>
</g>
<g font-size="4.2">
<text x="186.3" y="80.5">A</text>
<text x="186.3" y="173.6">A</text>
<text x="249" y="176.3">SECTION A-A</text>
</g>
<g font-size="3.4">
<text x="350.2" y="229.5">TITLE:</text>
<text x="351.1" y="251.6">SIZE</text>
<text x="359.9" y="251.6">DWG. NO.</text>
<text x="408.9" y="251.7">REV</text>
<text x="351.2" y="265.2">SCALE: 1:1</text>
<text x="370.1" y="265.3">WEIGHT:</text>
<text x="396.9" y="265.2">SHEET 1 OF 1</text>
</g>
<text font-size="2.5" x="325.8" y="224.8">M.GUENi</text>
<text font-size="2.4" x="272.2" y="219.7">UNLESS OTHERWISE SPECIFIED:</text>
<g font-size="2.2">
<text x="327.8" y="220.1">NAME</text>
<text x="340.3" y="220.2">DATE</text>
<text x="271.9" y="225.3">DIMENSIONS ARE IN INCHES</text>
<text x="271.9" y="227.9">TOLERANCES:</text>
<text x="307.2" y="224.9">DRAWN</text>
<text x="271.9" y="230.6">FRACTIONAL</text>
<text x="271.9" y="233.2">ANGULAR: MACH</text>
<text x="294.9" y="233.2">BEND</text>
<text x="307.3" y="229.8">CHECKED</text>
<text x="271.9" y="235.9">TWO PLACE DECIMAL</text>
<text x="271.9" y="238.5">THREE PLACE DECIMAL</text>
<text x="307.2" y="234.5">ENG APPR.</text>
<text x="307.3" y="239.2">MFG APPR.</text>
<text x="307.3" y="243.9">Q.A.</text>
<text x="307.3" y="248.1">COMMENTS:</text>
</g>
<g font-size="2.1">
<text x="227.9" y="259.2">NEXT ASSY</text>
<text x="253.3" y="259.2">USED ON</text>
<text x="239.3" y="265">APPLICATION</text>
<text x="275.5" y="265.1">DO NOT SCALE DRAWING</text>
</g>
<g font-size="2">
<text x="271.6" y="244.1">INTERPRET GEOMETRIC</text>
<text x="180.2" y="250">THE INFORMATION CONTAINED IN THIS</text>
<text x="183.9" y="246.4">PROPRIETARY AND CONFIDENTIAL</text>
<text x="271.5" y="250.2">MATERIAL</text>
<text x="271.6" y="246.6">TOLERANCING PER:</text>
<text x="180.2" y="252.5">DRAWING IS THE SOLE PROPERTY OF</text>
<text x="180.2" y="255.1">&lt;INSERT COMPANY NAME HERE&gt;. ANY</text>
<text x="180.2" y="257.6">REPRODUCTION IN PART OR AS A WHOLE</text>
<text x="271.5" y="257">FINISH</text>
<text x="180.2" y="260.1">WITHOUT THE WRITTEN PERMISSION OF</text>
<text x="180.2" y="262.6">&lt;INSERT COMPANY NAME HERE&gt; IS</text>
<text x="180.2" y="265.2">PROHIBITED.</text>
</g>
</svg>
